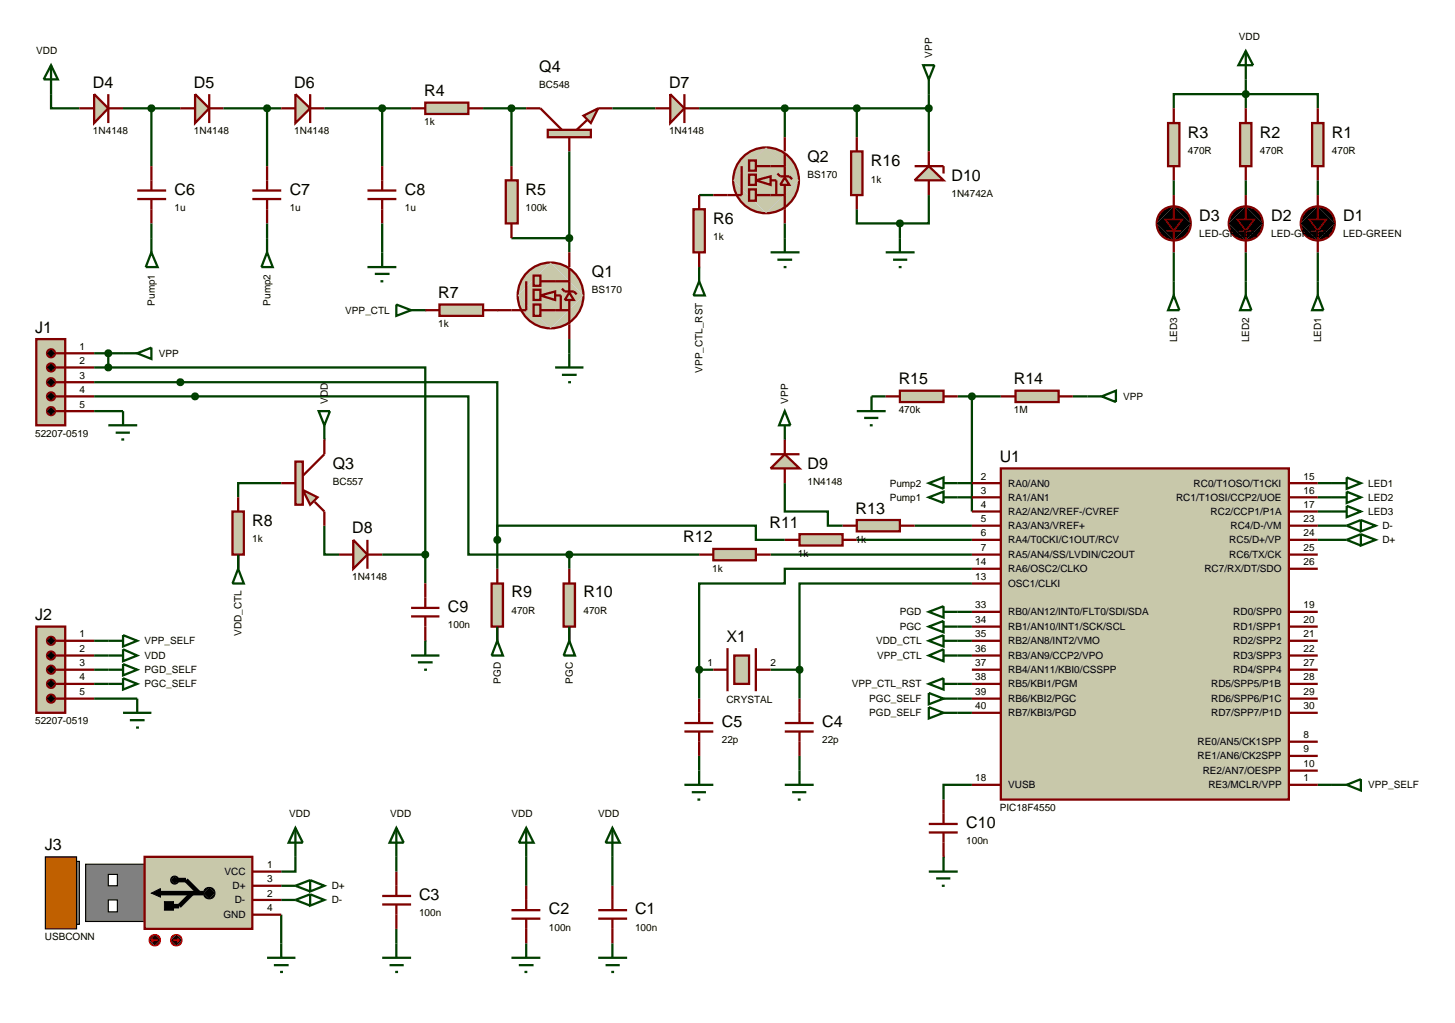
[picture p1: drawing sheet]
<svg xmlns="http://www.w3.org/2000/svg" width="257mm" height="180mm" viewBox="0 0 257 180" stroke-linecap="round" stroke-linejoin="round" font-family="sans-serif">
<g fill="none" stroke="#004000" stroke-width=".4">
<path d="M9 16.6v2.5h5M21.7 19.1h10.1M26.7 19.1v10.2M39.4 19.1h10.2M47.1 19.1v10.2M57.2 19.1h15.3M67.4 19.1v10.2M85.2 19.1h7.6M90.2 19.1v10.2M108 19.1h7.6M123.3 19.1h40.5M138.4 19.1v5.1"/>
<path d="M151.1 19.1v5.1M163.8 16.6v10.1M207 19.1v-2.5h25.4v2.5M219.7 14v5.1M26.7 39.4v2.6M47.1 39.4v2.6M67.4 39.4v5.1M100.4 26.7v17.8M123.3 34.4h2.5M138.4 39.4v2.6M151.1 36.9v2.5h7.6M158.7 39.4v2.6"/>
<path d="M163.8 34.4v5h-5.1M207 31.8v2.6M219.7 31.8v2.6M232.4 31.8v2.6M90.2 42h10.2M100.4 59.8v2.5M207 44.5v5.1M219.7 44.5v5.1M232.4 44.5v5.1M16.6 67.4h71.1v27.8M16.6 69.9h66v27.9h17.8M16.6 72.5h5.1"/>
<path d="M16.6 62.3h5.1M16.6 64.8h2.5M19.1 64.8h55.9v33M19.1 62.3v2.5M153.7 69.9h2.5M168.9 69.9h7.6M171.4 69.9v20.3M189.2 69.9h2.6M42 97.8v2.5M49.6 85.2h-7.6v2.5M57.2 92.7v5.1h2.6M67.4 97.8h7.6"/>
<path d="M75 97.8v5.1M87.7 95.2v-2.5h45.6v2.5h5.1M87.7 95.2v5.1M100.4 97.8h22.9M100.4 97.8v2.5M135.9 97.8h35.5M138.4 85.2v5h7.6v2.5h2.6M151.1 95.2h20.3M161.3 92.7h10.1M168.9 85.2h2.5M168.9 87.7h2.5M232.4 95.2h5.1"/>
<path d="M232.4 92.7h5.1M232.4 85.2h2.5M232.4 87.7h2.5M232.4 90.2h2.5M16.6 118.1h2.5M16.6 115.6h2.5M16.6 113h2.5M123.3 118.1v5.1M123.3 118.1h2.5M135.9 118.1h5.1M141 118.1v5.1M168.9 110.5h2.5"/>
<path d="M168.9 107.9h2.5M168.9 115.6h2.5M168.9 113h2.5M171.4 100.3h-33v2.6h-15.1v15.2M171.4 102.9h-30.4v15.2M16.6 123.2h7.6M16.6 120.6h2.5M123.3 133.3v2.6M141 133.3v2.6M168.9 125.7h2.5M168.9 123.2h2.5M168.9 120.6h2.5"/>
<path d="M171.4 138.4h-5v2.6M232.4 138.4h2.5M49.6 156.2h2.5M49.6 158.7h2.5M52.1 151.1v2.6h-2.5M69.9 151.1v2.6M92.8 151.1v5.1M108 151.1v5.1M49.6 161.3v5.1M69.9 163.8v2.6"/>
</g>
<path d="M176.5 82.6h50.8v58.4h-50.8z" fill="#c8c8aa" stroke="#800000" stroke-width=".4"/>
<g fill="none" stroke="#800000" stroke-width=".4">
<path d="M171.4 85.2h5.1M171.4 87.7h5.1M171.4 90.2h5.1M171.4 92.7h5.1M171.4 95.2h5.1M171.4 97.8h5.1M227.3 85.2h5.1M227.3 87.7h5.1M227.3 90.2h5.1M227.3 92.7h5.1M227.3 95.2h5.1M227.3 97.8h5.1"/>
<path d="M171.4 100.3h5.1M171.4 102.9h5.1M171.4 107.9h5.1M171.4 110.5h5.1M171.4 113h5.1M171.4 115.6h5.1M171.4 118.1h5.1M227.3 100.3h5.1M227.3 107.9h5.1M227.3 110.5h5.1M227.3 113h5.1M227.3 115.6h5.1"/>
<path d="M227.3 118.1h5.1M171.4 120.6h5.1M171.4 123.2h5.1M171.4 125.7h5.1M171.4 138.4h5.1M227.3 120.6h5.1M227.3 123.2h5.1M227.3 125.7h5.1M227.3 138.4h5.1M227.3 130.8h5.1M227.3 133.3h5.1M227.3 135.9h5.1"/>
<path d="M92.8 156.2v4.3M108 156.2v4.3M90.2 162h5.1M90.2 160.5h5.1M92.8 162v4.4M105.5 162h5.1M105.5 160.5h5.1M108 162v4.4"/>
</g>
<path d="M231.4 21.7h2v7.6h-2z" fill="#c8c8aa" stroke="#800000" stroke-width=".4"/>
<path d="M232.4 19.1v2.6M232.4 29.3v2.5" fill="none" stroke="#800000" stroke-width=".4"/>
<path d="M218.7 21.7h2v7.6h-2z" fill="#c8c8aa" stroke="#800000" stroke-width=".4"/>
<path d="M219.7 19.1v2.6M219.7 29.3v2.5" fill="none" stroke="#800000" stroke-width=".4"/>
<path d="M206 21.7h2v7.6h-2z" fill="#c8c8aa" stroke="#800000" stroke-width=".4"/>
<path d="M207 19.1v2.6M207 29.3v2.5" fill="none" stroke="#800000" stroke-width=".4"/>
<path d="M219.3 16.3l.4-.2-.5 .5zM219.7 16.1l.4 .2 .1 .3zM219.7 17.1l.5-.5-.1 .3zM219.2 16.6l.5 .5-.3-.1z" fill="#004000" stroke="#004000" stroke-width=".4"/>
<path d="M219.2 16.6l.5-.5 .5 .5-.5 .5z" fill="#004000"/>
<path d="M15.1 152.4h10.4v10.1h-10.4z" fill="#808080" stroke="#000" stroke-width=".2"/>
<path d="M8 151.1h5.5v12.7h-5.5z" fill="#c06000" stroke="#000" stroke-width=".2"/>
<g fill="#fff" stroke="#000" stroke-width=".2">
<path d="M19.1 158.7h1.6v2.1h-1.6z"/>
<path d="M19.1 154.2h1.6v2h-1.6z"/>
</g>
<path d="M25.5 151.1h19v12.7h-19z" fill="#c8c8aa" stroke="#800000" stroke-width=".4"/>
<g fill="#000" stroke="#000" stroke-width=".2">
<path d="M30.3 154.7l.5-.2-.7 .7zM30.8 154.5a.68 .68 0 0 1 .7 .7zM31.5 155.2a.68 .68 0 0 1-.7 .7zM30.1 155.2l.7 .7a.68 .68 0 0 1-.7-.7z"/>
<path d="M36.2 156.8l.7-.3-1 1zM36.9 156.5a.94 .94 0 0 1 1 1zM36.9 158.5l1-1a.94 .94 0 0 1-1 1zM35.9 157.5l1 1a.94 .94 0 0 1-1-1z"/>
</g>
<path d="M30.1 155.2l.7-.7 .7 .7-.7 .7zM36.9 156.5l1 1-1 1-1-1z" fill="#000"/>
<path d="M27.5 157.5h8.4M31.1 155.2h1.7l2.3 2.3M33.9 157.5l-2.3 2.3h-1.8" fill="none" stroke="#000" stroke-width=".8" stroke-linecap="butt"/>
<path d="M13.5 151.9h.5v11.1h-.5z" fill="#808080" stroke="#000" stroke-width=".2"/>
<path d="M26.7 157.5l1.6-.8v1.5zM29 159h1.6v1.5h-1.6z" fill="#000" stroke="#000" stroke-width=".18"/>
<path d="M44.5 153.7h5.1M44.5 156.2h5.1M44.5 158.7h5.1M44.5 161.3h5.1" fill="none" stroke="#800000" stroke-width=".4"/>
<path d="M30.4 165.1l.7-.3-1 1zM31.1 164.8a.94 .94 0 0 1 1 1zM32.1 165.8a.94 .94 0 0 1-1 1zM30.1 165.8l1 1a.94 .94 0 0 1-1-1z" fill="#400000" stroke="#f00" stroke-width=".2"/>
<path d="M30.1 165.8l1-1 1 1-1 1z" fill="#400000"/>
<path d="M30.6 165.8h1M31.3 165.6l.3 .2M31.6 165.8l-.3 .3" fill="none" stroke="#f00" stroke-width=".2"/>
<path d="M26.6 165.1l.7-.3-1 1zM27.3 164.8a.94 .94 0 0 1 1 1zM28.3 165.8a.94 .94 0 0 1-1 1zM26.3 165.8l1 1a.94 .94 0 0 1-1-1z" fill="#400000" stroke="#f00" stroke-width=".2"/>
<path d="M26.3 165.8l1-1 1 1-1 1z" fill="#400000"/>
<path d="M26.7 165.8l.3 .3M26.7 165.8h1.1M27 165.6l-.3 .2" fill="none" stroke="#f00" stroke-width=".2"/>
<path d="M128.3 114.3v7.6M133.3 114.3v7.6M67.4 159.5h5.1M67.4 158h5.1M69.9 153.7v4.3M69.9 159.5v4.3" fill="none" stroke="#800000" stroke-width=".4"/>
<path d="M129.5 115.6h2.6v5h-2.6z" fill="#c8c8aa" stroke="#800000" stroke-width=".4"/>
<path d="M125.8 118.1h2.5M133.3 118.1h2.6M120.7 129h5.1M120.7 127.5h5.1M123.3 123.2v4.3M123.3 129v4.3M138.4 129h5.1M138.4 127.5h5.1M141 123.2v4.3M141 129v4.3" fill="none" stroke="#800000" stroke-width=".4"/>
<path d="M16.6 16.6l2.5 2.5-2.5 2.6z" fill="#c8c8aa" stroke="#800000" stroke-width=".4"/>
<path d="M14 19.1h2.6M19.1 16.6v5.1M19.1 19.1h2.6" fill="none" stroke="#800000" stroke-width=".4"/>
<path d="M34.4 16.6l2.5 2.5-2.5 2.6z" fill="#c8c8aa" stroke="#800000" stroke-width=".4"/>
<path d="M31.8 19.1h2.6M36.9 16.6v5.1M36.9 19.1h2.5" fill="none" stroke="#800000" stroke-width=".4"/>
<path d="M52.1 16.6l2.6 2.5-2.6 2.6z" fill="#c8c8aa" stroke="#800000" stroke-width=".4"/>
<g fill="none" stroke="#800000" stroke-width=".4">
<path d="M49.6 19.1h2.5M54.7 16.6v5.1M54.7 19.1h2.5M24.2 35.1h5.1M24.2 33.6h5.1M26.7 29.3v4.3M26.7 35.1v4.3M44.5 35.1h5.1M44.5 33.6h5.1M47.1 29.3v4.3M47.1 35.1v4.3M64.8 35.1h5.1"/>
<path d="M64.8 33.6h5.1M67.4 29.3v4.3M67.4 35.1v4.3"/>
</g>
<path d="M75 18.1h7.6v2h-7.6z" fill="#c8c8aa" stroke="#800000" stroke-width=".4"/>
<path d="M72.5 19.1h2.5M82.6 19.1h2.6" fill="none" stroke="#800000" stroke-width=".4"/>
<path d="M89.2 31.8h2.1v7.6h-2.1z" fill="#c8c8aa" stroke="#800000" stroke-width=".4"/>
<path d="M90.2 29.3v2.5M90.2 39.4v2.6" fill="none" stroke="#800000" stroke-width=".4"/>
<path d="M118.2 16.6l2.5 2.5-2.5 2.6z" fill="#c8c8aa" stroke="#800000" stroke-width=".4"/>
<path d="M115.6 19.1h2.6M120.7 16.6v5.1M120.7 19.1h2.6" fill="none" stroke="#800000" stroke-width=".4"/>
<g fill="#c8c8aa" stroke="#800000" stroke-width=".4">
<path d="M133.3 31.8l2.6-.7v1.5z"/>
<path d="M131 27.7a5.8 5.8 0 0 1 4.1-1.7l-5.8 5.8a5.8 5.8 0 0 1 1.7-4.1zM135.1 26a5.8 5.8 0 0 1 5.8 5.8zM135.1 37.6l5.8-5.8a5.8 5.8 0 0 1-5.8 5.8zM129.3 31.8l5.8 5.8a5.8 5.8 0 0 1-5.8-5.8z"/>
</g>
<path d="M129.3 31.8l5.8-5.8 5.8 5.8-5.8 5.8z" fill="#c8c8aa"/>
<path d="M130.8 29.3v5.1h-2.5M133.3 34.4h5.1M133.3 29.3h5.1M135.9 31.8h1v2.6" fill="none" stroke="#800000" stroke-width=".4"/>
<path d="M138.4 31.3l.8 1.3h-1.6z" fill="#c8c8aa" stroke="#800000" stroke-width=".4"/>
<path d="M137.1 30.6l.5 .5h1.6l.5 .5M138.4 27v4.1M138.4 32.6v4.3" fill="none" stroke="#800000" stroke-width=".4"/>
<g fill="#c8c8aa" stroke="#800000" stroke-width=".4">
<path d="M132.1 28.3h1.2v1.8h-1.2z"/>
<path d="M132.1 33.4h1.2v2h-1.2z"/>
<path d="M132.1 30.8h1.2v1.8h-1.2z"/>
</g>
<path d="M125.8 34.4h2.5M138.4 24.2v2.5M138.4 36.9v2.5" fill="none" stroke="#800000" stroke-width=".4"/>
<path d="M122.3 36.9h2v7.6h-2z" fill="#c8c8aa" stroke="#800000" stroke-width=".4"/>
<path d="M123.3 34.4v2.5M123.3 44.5v2.6" fill="none" stroke="#800000" stroke-width=".4"/>
<path d="M26.4 18.7l.3-.1-.5 .5zM26.7 18.6l.4 .2 .1 .3zM26.7 19.6l.5-.5-.1 .3zM26.2 19.1l.5 .5-.4-.2z" fill="#004000" stroke="#004000" stroke-width=".4"/>
<path d="M26.7 18.6l.5 .5-.5 .5-.5-.5z" fill="#004000"/>
<path d="M46.7 18.8l.4-.2-.5 .5zM47.1 18.6l.4 .2 .1 .3zM47.1 19.6l.5-.5-.1 .3zM46.6 19.1l.5 .5-.3-.1z" fill="#004000" stroke="#004000" stroke-width=".4"/>
<path d="M47.1 18.6l.5 .5-.5 .5-.5-.5z" fill="#004000"/>
<path d="M67.1 18.7l.3-.1-.5 .5zM67.4 18.6l.3 .1 .2 .4zM67.4 19.6l.5-.5-.2 .4zM66.9 19.1l.5 .5-.4-.2z" fill="#004000" stroke="#004000" stroke-width=".4"/>
<path d="M67.4 18.6l.5 .5-.5 .5-.5-.5z" fill="#004000"/>
<path d="M89.9 18.7l.3-.1-.5 .5zM90.2 18.6l.4 .2 .1 .3zM90.2 19.6l.5-.5-.1 .3zM89.7 19.1l.5 .5-.4-.2z" fill="#004000" stroke="#004000" stroke-width=".4"/>
<path d="M90.2 18.6l.5 .5-.5 .5-.5-.5z" fill="#004000"/>
<g fill="#c8c8aa" stroke="#800000" stroke-width=".4">
<path d="M95.3 52.1l2.6-.7v1.5z"/>
<path d="M93 48a5.8 5.8 0 0 1 4.1-1.7l-5.8 5.8a5.8 5.8 0 0 1 1.7-4.1zM97.1 46.3a5.8 5.8 0 0 1 5.8 5.8zM97.1 57.9l5.8-5.8a5.8 5.8 0 0 1-5.8 5.8zM91.3 52.1l5.8 5.8a5.8 5.8 0 0 1-5.8-5.8z"/>
</g>
<path d="M97.1 46.3l5.8 5.8-5.8 5.8-5.8-5.8z" fill="#c8c8aa"/>
<path d="M92.8 49.6v5.1h-2.6M95.3 54.7h5.1M95.3 49.6h5.1M97.9 52.1h1v2.6" fill="none" stroke="#800000" stroke-width=".4"/>
<path d="M100.4 51.6l.8 1.3h-1.6z" fill="#c8c8aa" stroke="#800000" stroke-width=".4"/>
<path d="M99.1 50.9l.5 .5h1.6l.5 .5M100.4 47.3v4.1M100.4 52.9v4.3" fill="none" stroke="#800000" stroke-width=".4"/>
<g fill="#c8c8aa" stroke="#800000" stroke-width=".4">
<path d="M94.1 48.6h1.2v1.8h-1.2z"/>
<path d="M94.1 53.7h1.2v2h-1.2z"/>
<path d="M94.1 51.1h1.2v1.8h-1.2z"/>
</g>
<path d="M87.7 54.7h2.5M100.4 44.5v2.6M100.4 57.2v2.6" fill="none" stroke="#800000" stroke-width=".4"/>
<path d="M77.5 53.7h7.7v2h-7.7z" fill="#c8c8aa" stroke="#800000" stroke-width=".4"/>
<path d="M75 54.7h2.5M85.2 54.7h2.5" fill="none" stroke="#800000" stroke-width=".4"/>
<path d="M41 90.2h2v7.6h-2z" fill="#c8c8aa" stroke="#800000" stroke-width=".4"/>
<path d="M42 87.7v2.5M42 97.8v2.5" fill="none" stroke="#800000" stroke-width=".4"/>
<path d="M62.3 95.2l2.5 2.6-2.5 2.5z" fill="#c8c8aa" stroke="#800000" stroke-width=".4"/>
<path d="M59.8 97.8h2.5M64.8 95.2v5.1M64.8 97.8h2.6M72.5 108.7h5M72.5 107.2h5M75 102.9v4.3M75 108.7v4.3" fill="none" stroke="#800000" stroke-width=".4"/>
<path d="M86.7 102.9h2v7.6h-2z" fill="#c8c8aa" stroke="#800000" stroke-width=".4"/>
<path d="M87.7 100.3v2.6M87.7 110.5v2.5" fill="none" stroke="#800000" stroke-width=".4"/>
<path d="M99.4 102.9h2v7.6h-2z" fill="#c8c8aa" stroke="#800000" stroke-width=".4"/>
<path d="M100.4 100.3v2.6M100.4 110.5v2.5" fill="none" stroke="#800000" stroke-width=".4"/>
<path d="M141 94.2h7.6v2h-7.6z" fill="#c8c8aa" stroke="#800000" stroke-width=".4"/>
<path d="M138.4 95.2h2.6M148.6 95.2h2.5" fill="none" stroke="#800000" stroke-width=".4"/>
<path d="M125.8 96.8h7.5v2h-7.5z" fill="#c8c8aa" stroke="#800000" stroke-width=".4"/>
<path d="M123.3 97.8h2.5M133.3 97.8h2.6" fill="none" stroke="#800000" stroke-width=".4"/>
<path d="M151.1 91.7h7.6v2h-7.6z" fill="#c8c8aa" stroke="#800000" stroke-width=".4"/>
<path d="M148.6 92.7h2.5M158.7 92.7h2.6" fill="none" stroke="#800000" stroke-width=".4"/>
<path d="M138.4 80.1l2.6 2.5h-5.1z" fill="#c8c8aa" stroke="#800000" stroke-width=".4"/>
<path d="M138.4 77.5v2.6M135.9 80.1h5.1M138.4 82.6v2.6" fill="none" stroke="#800000" stroke-width=".4"/>
<path d="M179.1 68.9h7.6v2h-7.6z" fill="#c8c8aa" stroke="#800000" stroke-width=".4"/>
<path d="M176.5 69.9h2.6M186.7 69.9h2.5" fill="none" stroke="#800000" stroke-width=".4"/>
<path d="M158.7 68.9h7.7v2h-7.7z" fill="#c8c8aa" stroke="#800000" stroke-width=".4"/>
<path d="M156.2 69.9h2.5M166.4 69.9h2.5" fill="none" stroke="#800000" stroke-width=".4"/>
<path d="M171.1 69.5l.3-.1-.5 .5zM171.4 69.4l.3 .1 .2 .4zM171.4 70.4l.5-.5-.2 .4zM170.9 69.9l.5 .5-.4-.2z" fill="#004000" stroke="#004000" stroke-width=".4"/>
<path d="M171.4 69.4l.5 .5-.5 .5-.5-.5z" fill="#004000"/>
<path d="M150.1 26.7h2v7.7h-2z" fill="#c8c8aa" stroke="#800000" stroke-width=".4"/>
<path d="M151.1 24.2v2.5M151.1 34.4v2.5" fill="none" stroke="#800000" stroke-width=".4"/>
<path d="M163.8 29.3l2.6 2.5h-5.1z" fill="#c8c8aa" stroke="#800000" stroke-width=".4"/>
<path d="M161.3 29.3h5.1v1.3M163.8 26.7v2.6M163.8 31.8v2.6" fill="none" stroke="#800000" stroke-width=".4"/>
<path d="M138.1 18.7l.3-.1-.5 .5zM138.4 18.6l.4 .2 .1 .3zM138.4 19.6l.5-.5-.1 .3zM137.9 19.1l.5 .5-.4-.2z" fill="#004000" stroke="#004000" stroke-width=".4"/>
<path d="M138.4 18.6l.5 .5-.5 .5-.5-.5z" fill="#004000"/>
<path d="M150.8 18.7l.3-.1-.5 .5zM151.1 18.6l.4 .2 .1 .3zM151.6 19.1l-.1 .3-.4 .2zM150.6 19.1l.5 .5-.4-.2z" fill="#004000" stroke="#004000" stroke-width=".4"/>
<path d="M151.1 18.6l.5 .5-.5 .5-.5-.5z" fill="#004000"/>
<g fill="none" stroke="#004000" stroke-width=".4">
<path d="M9 11.5l1.2 2.5h-2.5zM9 11.5v5.1M64.8 47.1h5.1M66.1 48.3h2.6M67.1 49.6h.5M67.4 44.5v2.6M151.1 72.5h5.1M152.4 73.7h2.5M153.4 75h.5M153.7 69.9v2.6M72.5 115.6h5M73.7 116.8h2.6"/>
<path d="M74.8 118.1h.5M75 113v2.6M67.4 168.9h5.1M68.7 170.2h2.5M69.7 171.4h.5M69.9 166.4v2.5M90.2 168.9h5.1M91.5 170.2h2.6M92.5 171.4h.5M92.8 166.4v2.5M105.5 168.9h5.1M106.8 170.2h2.5"/>
<path d="M107.8 171.4h.5M108 166.4v2.5"/>
</g>
<path d="M100.1 41.6l.3-.1-.5 .5zM100.4 41.5l.3 .1 .2 .4zM100.4 42.5l.5-.5-.2 .4zM99.9 42l.5 .5-.4-.2z" fill="#004000" stroke="#004000" stroke-width=".4"/>
<path d="M100.4 41.5l.5 .5-.5 .5-.5-.5z" fill="#004000"/>
<g fill="none" stroke="#004000" stroke-width=".4">
<path d="M219.7 9l1.3 2.5h-2.6zM219.7 9v5M26.7 44.5l1.1 2.6h-2.1zM26.7 42v2.5M47.1 44.5l1 2.6h-2zM47.1 42v2.5M69.9 53.7l2.6 1-2.6 1zM72.5 54.7h2.5M123.3 49.6l1 2.5h-2zM123.3 47.1v2.5M207 52.1l1 2.6h-2zM207 49.6v2.5"/>
<path d="M219.7 52.1l1 2.6h-2zM219.7 49.6v2.5M232.4 52.1l1 2.6h-2zM232.4 49.6v2.5M163.8 85.2l2.6-1v2zM163.8 87.7l2.6-1v2zM166.4 85.2h2.5M166.4 87.7h2.5M234.9 85.2h2.6M234.9 87.7h2.6M234.9 90.2h2.6M237.5 84.2l2.5 1-2.5 1z"/>
<path d="M237.5 86.7l2.5 1-2.5 1zM237.5 89.2l2.5 1-2.5 1zM87.7 113l1 2.6h-2zM87.7 110.5v2.5M100.4 113l1 2.6h-2zM100.4 110.5v2.5M163.8 110.5l2.6-1v2zM163.8 107.9l2.6-1v2zM166.4 110.5h2.5M166.4 107.9h2.5M52.1 146l1.3 2.6h-2.5zM52.1 146v5.1"/>
<path d="M69.9 146l1.3 2.6h-2.5zM69.9 146v5.1M92.8 146l1.3 2.6h-2.6zM92.8 146v5.1M108 146l1.3 2.6h-2.5zM108 146v5.1M163.8 153.7h5.1M165.1 154.9h2.5M166.1 156.2h.5M166.4 151.1v2.6M47.1 168.9h5M48.3 170.2h2.6"/>
<path d="M49.4 171.4h.5M49.6 166.4v2.5"/>
</g>
<path d="M163.8 146.8h5.1M163.8 145.3h5.1M166.4 141v4.3M166.4 146.8v4.3" fill="none" stroke="#800000" stroke-width=".4"/>
<path d="M158.3 39.1l.4-.2-.5 .5zM158.7 38.9l.3 .1 .2 .4zM158.7 39.9l.5-.5-.2 .4zM158.2 39.4l.5 .5-.4-.2z" fill="#004000" stroke="#004000" stroke-width=".4"/>
<path d="M158.2 39.4l.5-.5 .5 .5-.5 .5z" fill="#004000"/>
<path d="M122.9 117.8l.4-.2-.5 .5zM123.3 117.6l.4 .2 .1 .3zM123.8 118.1l-.2 .4-.3 .1zM122.8 118.1l.5 .5-.3-.1z" fill="#004000" stroke="#004000" stroke-width=".4"/>
<path d="M122.8 118.1l.5-.5 .5 .5-.5 .5z" fill="#004000"/>
<path d="M140.7 117.7l.3-.1-.5 .5zM141 117.6l.4 .2 .1 .3zM141.5 118.1l-.2 .4-.3 .1zM140.5 118.1l.5 .5-.3-.1z" fill="#004000" stroke="#004000" stroke-width=".4"/>
<path d="M141 117.6l.5 .5-.5 .5-.5-.5z" fill="#004000"/>
<g fill="none" stroke="#004000" stroke-width=".4">
<path d="M162.8 11.5h2l-1 2.5zM163.8 14v2.6M135.9 44.5h5.1M137.1 45.8h2.6M138.2 47.1h.5M138.4 42v2.5M156.2 44.5h5.1M157.5 45.8h2.5M158.5 47.1h.5M158.7 42v2.5M19.1 75h5.1M20.4 76.3h2.5"/>
<path d="M21.4 77.5h.5M21.7 72.5v2.5M21.7 62.3h2.5M24.2 62.3l2.5-1v2zM97.9 64.8h5M99.1 66.1h2.6M100.2 67.4h.5M100.4 62.3v2.5M191.8 69.9h2.5M194.3 69.9l2.5-1v2zM240 91.7l2.6 1-2.6 1zM240 94.2l2.6 1-2.6 1z"/>
<path d="M240 91.7l-2.5 1 2.5 1M240 94.2l-2.5 1 2.5 1M120.7 138.4h5.1M122 139.7h2.5M123.3 135.9v2.5M138.4 138.4h5.1M139.7 139.7h2.5M141 135.9v2.5M163.8 124.7l2.6 1-2.6 1zM163.8 122.2l2.6 1-2.6 1zM166.4 125.7h2.5M166.4 123.2h2.5"/>
<path d="M234.9 138.4h2.6M237.5 138.4l2.5-1v2zM54.7 155.2l2.5 1-2.5 1zM54.7 157.7l2.5 1-2.5 1zM54.7 155.2l-2.6 1 2.6 1M54.7 157.7l-2.6 1 2.6 1M123 141h.5M140.7 141h.5"/>
</g>
<path d="M163.5 18.7l.3-.1-.5 .5zM163.8 18.6l.4 .2 .1 .3zM164.3 19.1l-.2 .4-.3 .1zM163.3 19.1l.5 .5-.4-.2z" fill="#004000" stroke="#004000" stroke-width=".4"/>
<path d="M163.8 18.6l.5 .5-.5 .5-.5-.5z" fill="#004000"/>
<path d="M42 97.8v2.5M42 100.3l1 2.6h-2zM163.8 115.6l2.6-1.1v2.1zM163.8 113l2.6-1v2zM166.4 115.6h2.5M166.4 113h2.5M163.8 120.6l2.6-1v2zM166.4 120.6h2.5" fill="none" stroke="#004000" stroke-width=".4"/>
<path d="M87.4 94.8l.3-.1-.5 .5zM87.7 94.7l.3 .1 .2 .4zM88.2 95.2l-.1 .3-.4 .2zM87.2 95.2l.5 .5-.4-.2z" fill="#004000" stroke="#004000" stroke-width=".4"/>
<path d="M87.2 95.2l.5-.5 .5 .5-.5 .5z" fill="#004000"/>
<path d="M74.7 97.4l.3-.1-.5 .5zM75 97.3l.3 .1 .2 .4zM75 98.3l.5-.5-.1 .3zM74.5 97.8l.5 .5-.4-.2z" fill="#004000" stroke="#004000" stroke-width=".4"/>
<path d="M74.5 97.8l.5-.5 .5 .5-.5 .5z" fill="#004000"/>
<path d="M100.1 97.4l.3-.1-.5 .5zM100.4 97.3l.3 .1 .2 .4zM100.4 98.3l.5-.5-.2 .4zM99.9 97.8l.5 .5-.4-.2z" fill="#004000" stroke="#004000" stroke-width=".4"/>
<path d="M100.4 97.3l.5 .5-.5 .5-.5-.5z" fill="#004000"/>
<path d="M56.2 72.5h2l-1 2.5zM57.2 75v2.5M138.4 72.5l1 2.5h-2zM138.4 75v2.5" fill="none" stroke="#004000" stroke-width=".4"/>
<g fill="#c8c8aa" stroke="#800000" stroke-width=".4">
<path d="M53.4 86.4l2.6 1.3-1.3 1.3z"/>
<path d="M52.1 81.4h1.3v7.6h-1.3z"/>
</g>
<path d="M57.2 77.5v2.6l-3.8 3.8M49.6 85.2h2.5M55.5 88.5l1.7 1.7v2.5" fill="none" stroke="#800000" stroke-width=".4"/>
<g fill="#c8c8aa" stroke="#800000" stroke-width=".4">
<path d="M102.9 20.4l2.6-1.3-1.3 2.6z"/>
<path d="M96.6 22.9h7.6v1.3h-7.6z"/>
</g>
<path d="M92.8 19.1h2.5l3.8 3.8M105.5 19.1h2.5M100.4 24.2v2.5M103.5 21.2l-1.8 1.7" fill="none" stroke="#800000" stroke-width=".4"/>
<path d="M6.4 59.8h5.1v15.2h-5.1z" fill="#c8c8aa" stroke="#800000" stroke-width=".4"/>
<path d="M9.7 62.3h6.9M9.7 64.8h6.9M9.7 67.4h6.9M9.7 69.9h6.9M9.7 72.5h6.9" fill="none" stroke="#800000" stroke-width=".4"/>
<g fill="#000" stroke="#800000" stroke-width=".4">
<path d="M8.5 61.8l.5-.2-.7 .7zM9 61.6a.68 .68 0 0 1 .7 .7zM9.7 62.3a.68 .68 0 0 1-.7 .7zM8.3 62.3l.7 .7a.68 .68 0 0 1-.7-.7z"/>
<path d="M8.5 64.3l.5-.2-.7 .7zM9 64.1a.68 .68 0 0 1 .7 .7zM9.7 64.8a.68 .68 0 0 1-.7 .7zM8.3 64.8l.7 .7a.68 .68 0 0 1-.7-.7z"/>
<path d="M8.5 66.9l.5-.2-.7 .7zM9 66.7a.68 .68 0 0 1 .7 .7zM9.7 67.4a.68 .68 0 0 1-.7 .7zM8.3 67.4l.7 .7a.68 .68 0 0 1-.7-.7z"/>
<path d="M8.5 69.4l.5-.2-.7 .7zM9 69.2a.68 .68 0 0 1 .7 .7zM9.7 69.9a.68 .68 0 0 1-.7 .7zM8.3 69.9l.7 .7a.68 .68 0 0 1-.7-.7z"/>
<path d="M8.5 72l.5-.2-.7 .7zM9 71.8a.68 .68 0 0 1 .7 .7zM9.7 72.5a.68 .68 0 0 1-.7 .7zM8.3 72.5l.7 .7a.68 .68 0 0 1-.7-.7z"/>
</g>
<path d="M9 61.6l.7 .7-.7 .7-.7-.7zM9 64.1l.7 .7-.7 .7-.7-.7zM9 66.7l.7 .7-.7 .7-.7-.7zM9 69.2l.7 .7-.7 .7-.7-.7zM9 71.8l.7 .7-.7 .7-.7-.7z" fill="#000"/>
<path d="M6.4 110.5h5.1v15.2h-5.1z" fill="#c8c8aa" stroke="#800000" stroke-width=".4"/>
<path d="M9.7 113h6.9M9.7 115.6h6.9M9.7 118.1h6.9M9.7 120.6h6.9M9.7 123.2h6.9" fill="none" stroke="#800000" stroke-width=".4"/>
<g fill="#000" stroke="#800000" stroke-width=".4">
<path d="M8.5 112.5l.5-.2-.7 .7zM9 112.3a.68 .68 0 0 1 .7 .7zM9 113.7l.7-.7a.68 .68 0 0 1-.7 .7zM8.3 113l.7 .7a.68 .68 0 0 1-.7-.7z"/>
<path d="M8.5 115.1l.5-.2-.7 .7zM9 114.9a.68 .68 0 0 1 .7 .7zM9 116.3l.7-.7a.68 .68 0 0 1-.7 .7zM8.3 115.6l.7 .7a.68 .68 0 0 1-.7-.7z"/>
<path d="M8.5 117.6l.5-.2-.7 .7zM9 117.4a.68 .68 0 0 1 .7 .7zM9.7 118.1a.68 .68 0 0 1-.7 .7zM8.3 118.1l.7 .7a.68 .68 0 0 1-.7-.7z"/>
<path d="M8.5 120.1l.5-.2-.7 .7zM9 119.9a.68 .68 0 0 1 .7 .7zM9 121.3l.7-.7a.68 .68 0 0 1-.7 .7zM8.3 120.6l.7 .7a.68 .68 0 0 1-.7-.7z"/>
<path d="M8.5 122.7l.5-.2-.7 .7zM9 122.5a.68 .68 0 0 1 .7 .7zM9.7 123.2a.68 .68 0 0 1-.7 .7zM8.3 123.2l.7 .7a.68 .68 0 0 1-.7-.7z"/>
</g>
<path d="M9 112.3l.7 .7-.7 .7-.7-.7zM9 114.9l.7 .7-.7 .7-.7-.7zM9 117.4l.7 .7-.7 .7-.7-.7zM9 119.9l.7 .7-.7 .7-.7-.7zM9 122.5l.7 .7-.7 .7-.7-.7z" fill="#000"/>
<path d="M19.1 115.6h2.6M19.1 113h2.6M19.1 118.1h2.6M21.7 114.5l2.5 1.1-2.5 1zM21.7 112l2.5 1-2.5 1zM21.7 117.1l2.5 1-2.5 1zM21.7 119.6l2.5 1-2.5 1zM19.1 120.6h2.6M21.7 125.7h5M22.9 127h2.6M24 128.3h.5M24.2 123.2v2.5" fill="none" stroke="#004000" stroke-width=".4"/>
<path d="M31.4 67.1l.4-.2-.5 .5zM31.8 66.9l.4 .2 .1 .3zM31.8 67.9l.5-.5-.1 .3zM31.3 67.4l.5 .5-.3-.1z" fill="#004000" stroke="#004000" stroke-width=".4"/>
<path d="M31.3 67.4l.5-.5 .5 .5-.5 .5z" fill="#004000"/>
<path d="M34 69.6l.4-.2-.5 .5zM34.4 69.4l.4 .2 .1 .3zM34.4 70.4l.5-.5-.1 .3zM33.9 69.9l.5 .5-.3-.1z" fill="#004000" stroke="#004000" stroke-width=".4"/>
<path d="M33.9 69.9l.5-.5 .5 .5-.5 .5z" fill="#004000"/>
<path d="M18.7 62l.4-.2-.5 .5zM19.1 61.8l.4 .2 .1 .3zM19.6 62.3l-.1 .3-.4 .2zM18.6 62.3l.5 .5-.4-.2z" fill="#004000" stroke="#004000" stroke-width=".4"/>
<path d="M18.6 62.3l.5-.5 .5 .5-.5 .5z" fill="#004000"/>
<g fill="#000" stroke="#800000" stroke-width=".4">
<path d="M205.1 37l1.2-.5 .7-.1-3 3a2.97 2.97 0 0 1 1.1-2.4zM207 36.4a2.95 2.95 0 0 1 3 3zM207 42.4l3-3a2.95 2.95 0 0 1-3 3zM204 39.4l3 3a2.95 2.95 0 0 1-3-3z"/>
<path d="M217.8 37l1.2-.5 .7-.1-3 3a2.97 2.97 0 0 1 1.1-2.4zM219.7 36.4a2.95 2.95 0 0 1 3 3zM219.7 42.4l3-3a2.95 2.95 0 0 1-3 3zM216.7 39.4l3 3a2.95 2.95 0 0 1-3-3z"/>
<path d="M230.5 37l1.2-.5 .7-.1-3 3a2.97 2.97 0 0 1 1.1-2.4zM232.4 36.4a2.95 2.95 0 0 1 3 3zM232.4 42.4l3-3a2.95 2.95 0 0 1-3 3zM229.4 39.4l3 3a2.95 2.95 0 0 1-3-3z"/>
</g>
<path d="M207 36.4l3 3-3 3-3-3zM219.7 36.4l3 3-3 3-3-3zM232.4 36.4l3 3-3 3-3-3z" fill="#000"/>
<path d="M205.7 40.7h2.6M218.4 40.7h2.6M231.1 40.7h2.6" fill="none" stroke="#800000" stroke-width=".3"/>
<path d="M207 34.4v4.3M219.7 34.4v4.3M232.4 34.4v4.3M207 40.7v3.8M219.7 40.7v3.8M232.4 40.7v3.8" fill="none" stroke="#800000" stroke-width=".4"/>
<path d="M205.5 38.7h3l-1.5 2zM218.2 38.7h3l-1.5 2zM230.9 38.7h3l-1.5 2z" fill="#000" stroke="#800000" stroke-width=".3"/>
<path d="M18.7 64.5l.4-.2-.5 .5zM19.1 64.3l.4 .2 .1 .3zM19.1 65.3l.5-.5-.1 .3zM18.6 64.8l.5 .5-.3-.1z" fill="#004000" stroke="#004000" stroke-width=".4"/>
<path d="M18.6 64.8l.5-.5 .5 .5-.5 .5z" fill="#004000"/>
<g font-size="2.8">
<text x="16.4" y="15.5">D4</text>
<text x="34.2" y="15.5">D5</text>
<text x="51.9" y="15.5">D6</text>
<text x="74.8" y="17">R4</text>
<text x="95.1" y="12.8">Q4</text>
<text x="118" y="15.5">D7</text>
<text x="142.4" y="28.6">Q2</text>
<text x="153.6" y="29.3">R16</text>
<text x="209.5" y="24.3">R3</text>
<text x="222.2" y="24.3">R2</text>
<text x="234.9" y="24.3">R1</text>
<text x="30.8" y="34.4">C6</text>
<text x="51.1" y="34.4">C7</text>
<text x="71.4" y="34.4">C8</text>
<text x="92.7" y="34.4">R5</text>
<text x="167.8" y="31.9">D10</text>
<text x="125.8" y="39.5">R6</text>
<text x="211.5" y="39">D3</text>
<text x="224.2" y="39">D2</text>
<text x="236.9" y="39">D1</text>
<text x="77.3" y="52.6">R7</text>
<text x="104.4" y="48.9">Q1</text>
<text x="6.2" y="58.7">J1</text>
<text x="158.5" y="67.8">R15</text>
<text x="178.8" y="67.8">R14</text>
<text x="58.7" y="82.7">Q3</text>
<text x="142.4" y="82.7">D9</text>
<text x="176.3" y="81.5">U1</text>
<text x="44.5" y="92.8">R8</text>
<text x="62.1" y="94.1">D8</text>
<text x="120.5" y="95.7">R12</text>
<text x="135.7" y="93.1">R11</text>
<text x="150.9" y="90.6">R13</text>
<text x="79" y="108">C9</text>
<text x="90.2" y="105.4">R9</text>
<text x="102.9" y="105.4">R10</text>
<text x="6.2" y="109.4">J2</text>
<text x="128.1" y="113.2">X1</text>
<text x="127.3" y="128.3">C5</text>
<text x="145" y="128.3">C4</text>
<text x="7.9" y="150">J3</text>
<text x="170.4" y="146.1">C10</text>
<text x="73.9" y="158.8">C3</text>
<text x="96.8" y="161.3">C2</text>
<text x="112" y="161.3">C1</text>
</g>
<g font-size="1.8">
<text x="6.4" y="9.6">VDD</text>
<text x="164.4" y="10.2" transform="rotate(-90 164.4 10.2)">VPP</text>
<text x="218.5" y="7">VDD</text>
<text x="95.1" y="15.6">BC548</text>
<text x="16.4" y="23.7">1N4148</text>
<text x="34.2" y="23.7">1N4148</text>
<text x="51.9" y="23.7">1N4148</text>
<text x="74.8" y="22.1">1k</text>
<text x="118" y="23.7">1N4148</text>
<text x="209.5" y="27.1">470R</text>
<text x="222.2" y="27.1">470R</text>
<text x="234.9" y="27.1">470R</text>
<text x="142.4" y="31.4">BS170</text>
<text x="153.6" y="32.2">1k</text>
<text x="167.8" y="34.7">1N4742A</text>
<text x="30.8" y="37.2">1u</text>
<text x="51.1" y="37.2">1u</text>
<text x="71.4" y="37.2">1u</text>
<text x="92.7" y="37.2">100k</text>
<text x="211.5" y="41.8">LED-GREEN</text>
<text x="224.2" y="41.8">LED-GREEN</text>
<text x="236.9" y="41.8">LED-GREEN</text>
<text x="125.8" y="42.3">1k</text>
<text x="27.3" y="53.9" transform="rotate(-90 27.3 53.9)">Pump1</text>
<text x="47.7" y="53.9" transform="rotate(-90 47.7 53.9)">Pump2</text>
<text x="104.4" y="51.7">BS170</text>
<text x="60.9" y="55.3">VPP_CTL</text>
<text x="77.3" y="57.7">1k</text>
<text x="14" y="61.7">1</text>
<text x="14" y="64.2">2</text>
<text x="28" y="62.9">VPP</text>
<text x="123.9" y="65.7" transform="rotate(-90 123.9 65.7)">VPP_CTL_RST</text>
<text x="207.6" y="60.4" transform="rotate(-90 207.6 60.4)">LED3</text>
<text x="220.3" y="60.4" transform="rotate(-90 220.3 60.4)">LED2</text>
<text x="233" y="60.4" transform="rotate(-90 233 60.4)">LED1</text>
<text x="14" y="66.8">3</text>
<text x="14" y="69.3">4</text>
<text x="14" y="71.9">5</text>
<text x="57.8" y="71.2" transform="rotate(-90 57.8 71.2)">VDD</text>
<text x="139" y="71.2" transform="rotate(-90 139 71.2)">VPP</text>
<text x="198.1" y="70.5">VPP</text>
<text x="6.2" y="77">52207-0519</text>
<text x="158.5" y="72.9">470k</text>
<text x="178.8" y="72.9">1M</text>
<text x="58.7" y="85.5">BC557</text>
<text x="142.4" y="85.5">1N4148</text>
<text x="156.9" y="85.8">Pump2</text>
<text x="156.9" y="88.3">Pump1</text>
<text x="173" y="84.6">2</text>
<text x="173" y="87.1">3</text>
<text x="173" y="89.6">4</text>
<text x="177.8" y="85.8">RA0/AN0</text>
<text x="177.8" y="88.3">RA1/AN1</text>
<text x="207.4" y="88.3">RC1/T1OSI/CCP2/UOE</text>
<text x="210.5" y="85.8">RC0/T1OSO/T1CKI</text>
<text x="229.9" y="84.6">15</text>
<text x="229.9" y="87.1">16</text>
<text x="229.9" y="89.6">17</text>
<text x="241.3" y="85.8">LED1</text>
<text x="241.3" y="88.3">LED2</text>
<text x="44.5" y="95.6">1k</text>
<text x="150.9" y="95.7">1k</text>
<text x="173" y="92.1">5</text>
<text x="173" y="94.6">6</text>
<text x="177.8" y="90.8">RA2/AN2/VREF-/CVREF</text>
<text x="177.8" y="93.3">RA3/AN3/VREF+</text>
<text x="177.8" y="95.8">RA4/T0CKI/C1OUT/RCV</text>
<text x="213.5" y="90.8">RC2/CCP1/P1A</text>
<text x="216.8" y="95.8">RC5/D+/VP</text>
<text x="217" y="93.3">RC4/D-/VM</text>
<text x="229.9" y="92.1">23</text>
<text x="229.9" y="94.6">24</text>
<text x="241.3" y="90.8">LED3</text>
<text x="243.8" y="93.3">D-</text>
<text x="243.8" y="95.8">D+</text>
<text x="125.6" y="100.8">1k</text>
<text x="140.7" y="98.2">1k</text>
<text x="172" y="99.7">14</text>
<text x="173" y="97.2">7</text>
<text x="177.8" y="98.4">RA5/AN4/SS/LVDIN/C2OUT</text>
<text x="177.8" y="100.9">RA6/OSC2/CLKO</text>
<text x="212.4" y="100.9">RC7/RX/DT/SDO</text>
<text x="216.8" y="98.4">RC6/TX/CK</text>
<text x="229.9" y="97.2">25</text>
<text x="229.9" y="99.7">26</text>
<text x="62.1" y="102.3">1N4148</text>
<text x="172" y="102.3">13</text>
<text x="172" y="107.3">33</text>
<text x="177.8" y="103.5">OSC1/CLKI</text>
<text x="229.9" y="107.3">19</text>
<text x="14" y="112.4">1</text>
<text x="25.5" y="113.6">VPP_SELF</text>
<text x="42.6" y="112.1" transform="rotate(-90 42.6 112.1)">VDD_CTL</text>
<text x="79" y="110.8">100n</text>
<text x="90.2" y="108.3">470R</text>
<text x="102.9" y="108.3">470R</text>
<text x="154.5" y="113.6">VDD_CTL</text>
<text x="158.7" y="111.1">PGC</text>
<text x="158.7" y="108.5">PGD</text>
<text x="172" y="109.9">34</text>
<text x="172" y="112.4">35</text>
<text x="177.8" y="108.5">RB0/AN12/INT0/FLT0/SDI/SDA</text>
<text x="177.8" y="111.1">RB1/AN10/INT1/SCK/SCL</text>
<text x="177.8" y="113.6">RB2/AN8/INT2/VMO</text>
<text x="217.5" y="108.5">RD0/SPP0</text>
<text x="217.5" y="111.1">RD1/SPP1</text>
<text x="217.5" y="113.6">RD2/SPP2</text>
<text x="229.9" y="109.9">20</text>
<text x="229.9" y="112.4">21</text>
<text x="14" y="115">2</text>
<text x="14" y="117.5">3</text>
<text x="14" y="120">4</text>
<text x="25.5" y="116.2">VDD</text>
<text x="25.5" y="118.7">PGD_SELF</text>
<text x="124.8" y="117.5">1</text>
<text x="135.9" y="117.5">2</text>
<text x="154.7" y="116.2">VPP_CTL</text>
<text x="172" y="115">36</text>
<text x="172" y="117.5">37</text>
<text x="172" y="120">38</text>
<text x="177.8" y="116.2">RB3/AN9/CCP2/VPO</text>
<text x="177.8" y="118.7">RB4/AN11/KBI0/CSSPP</text>
<text x="217.5" y="116.2">RD3/SPP3</text>
<text x="217.5" y="118.7">RD4/SPP4</text>
<text x="229.9" y="115">22</text>
<text x="229.9" y="117.5">27</text>
<text x="229.9" y="120">28</text>
<text x="14" y="122.6">5</text>
<text x="25.5" y="121.2">PGC_SELF</text>
<text x="88.3" y="120.6" transform="rotate(-90 88.3 120.6)">PGD</text>
<text x="101" y="120.6" transform="rotate(-90 101 120.6)">PGC</text>
<text x="128.1" y="123.9">CRYSTAL</text>
<text x="150.2" y="121.2">VPP_CTL_RST</text>
<text x="153.3" y="123.8">PGC_SELF</text>
<text x="172" y="122.6">39</text>
<text x="172" y="125.1">40</text>
<text x="177.8" y="121.2">RB5/KBI1/PGM</text>
<text x="177.8" y="123.8">RB6/KBI2/PGC</text>
<text x="213.6" y="121.2">RD5/SPP5/P1B</text>
<text x="213.6" y="123.8">RD6/SPP6/P1C</text>
<text x="229.9" y="122.6">29</text>
<text x="229.9" y="125.1">30</text>
<text x="6.2" y="127.7">52207-0519</text>
<text x="127.3" y="131.1">22p</text>
<text x="145" y="131.1">22p</text>
<text x="153.3" y="126.3">PGD_SELF</text>
<text x="177.8" y="126.3">RB7/KBI3/PGD</text>
<text x="211.2" y="131.4">RE0/AN5/CK1SPP</text>
<text x="213.6" y="126.3">RD7/SPP7/P1D</text>
<text x="229.9" y="130.2">8</text>
<text x="172" y="137.8">18</text>
<text x="211.2" y="133.9">RE1/AN6/CK2SPP</text>
<text x="212.1" y="136.5">RE2/AN7/OESPP</text>
<text x="229.9" y="132.7">9</text>
<text x="229.9" y="135.3">10</text>
<text x="229.9" y="137.8">1</text>
<text x="176.3" y="143">PIC18F4550</text>
<text x="177.8" y="139">VUSB</text>
<text x="213.1" y="139">RE3/MCLR/VPP</text>
<text x="241.3" y="139">VPP_SELF</text>
<text x="51" y="144.1">VDD</text>
<text x="68.8" y="144.1">VDD</text>
<text x="90.2" y="144.1">VDD</text>
<text x="105.5" y="144.1">VDD</text>
<text x="170.4" y="148.9">100n</text>
<text x="39.6" y="154.3">VCC</text>
<text x="47.1" y="153.1">1</text>
<text x="47.1" y="155.6">3</text>
<text x="39.4" y="161.9">GND</text>
<text x="41" y="156.8">D+</text>
<text x="41.4" y="159.3">D-</text>
<text x="47.1" y="158.1">2</text>
<text x="47.1" y="160.7">4</text>
<text x="58.5" y="156.8">D+</text>
<text x="58.5" y="159.3">D-</text>
<text x="73.9" y="161.6">100n</text>
<text x="7.9" y="165.8">USBCONN</text>
<text x="96.8" y="164.1">100n</text>
<text x="112" y="164.1">100n</text>
</g>
</svg>
